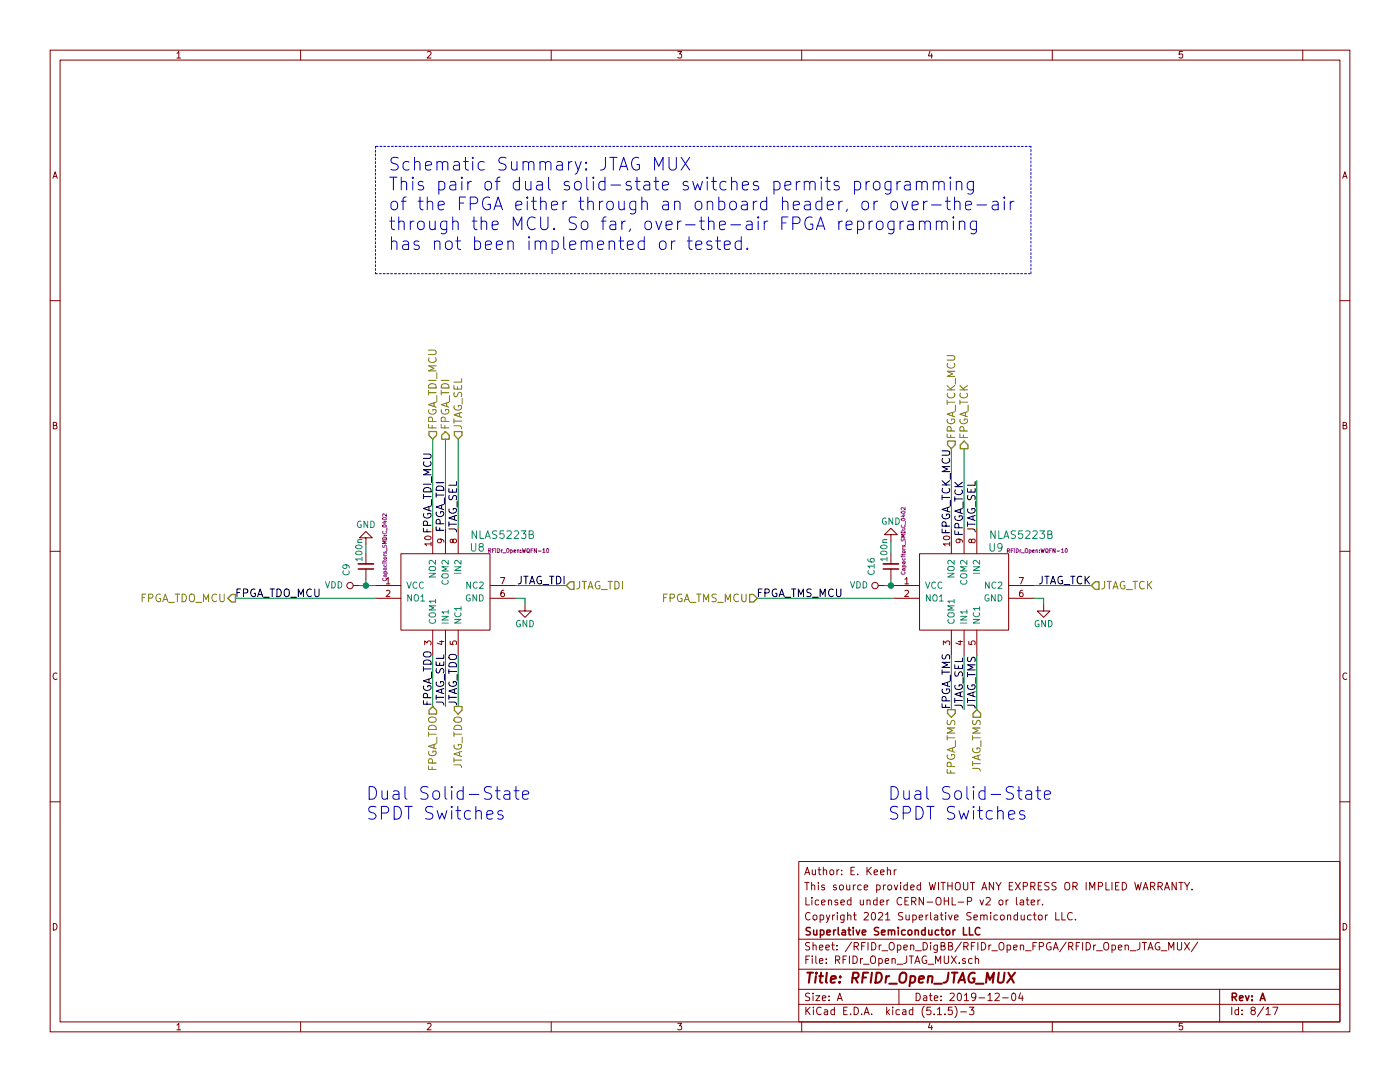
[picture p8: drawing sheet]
<svg xmlns="http://www.w3.org/2000/svg" width="279mm" height="216mm" viewBox="0 0 279 216" stroke-linecap="round" stroke-linejoin="round" font-family="sans-serif">
<g fill="none" stroke="#840000" stroke-width=".2">
<path d="M10 10h259.4v195.9h-259.4zM12 12h255.4v191.9h-255.4zM60 10v2M110 10v2M160 10v2M210 10v2M260 10v2M10 60h2M267.4 60h2M10 110h2M70.5 116.8h1.3M73 107.3h1.3l-1.3-1.3-1.2 1.3h1.2v1.3"/>
<path d="M73 110.5v2M73 113.5v2.1M74.9 116.8h5.1M74.9 119.4h5.1M80 110.5h17.8v15.2h-17.8zM86.4 105.4v5.1M88.9 105.4v5.1M91.4 105.4v5.1M97.8 116.8h5.1M97.8 119.4h5.1M175.3 116.8h1.2M177.8 106.7h1.3l-1.3-1.3-1.3 1.3h1.3v1.3"/>
<path d="M177.8 110.5v2M177.8 113.5v2.1M178.4 116.8h5.1M178.4 119.4h5.1M183.5 110.5h17.8v15.2h-17.8zM189.9 105.4v5.1M192.4 105.4v5.1M194.9 105.4v5.1M201.3 116.8h5.1M201.3 119.4h5.1M267.4 110h2M86.4 125.7v5.1"/>
<path d="M88.9 125.7v5.1M91.4 125.7v5.1M104.8 120.7v1.2h1.2l-1.2 1.3-1.3-1.3h1.3M189.9 125.7v5.1M192.4 125.7v5.1M194.9 125.7v5.1M208.3 120.7v1.2h1.2l-1.2 1.3-1.3-1.3h1.3M10 160h2M267.4 160h2M159.4 171.9h108v32h-108zM177.1 173.7l.2-.1h.4v.9M177.1 173.1v1.4"/>
<path d="M178.5 173.6v.9M178.9 173.6l-.4 .2M199.4 179.7l.2-.1 .5 .1v.7l-.3 .2-.4-.2zM200.8 179.6v1M201.2 179.6l-.4 .3M202.8 179.1v1.3l.3 .2M203.6 179.7h.6l.1 .9M204.3 179.9l-.5 .1-.2 .2 .2 .4 .5-.1M204.8 179.6h.6M205 179.1v1.3l.4 .2M207.1 179.6v1M207.6 179.6l-.5 .3"/>
<path d="M231.1 176.9l.7-.1 .2-.2-.1-.4-.2-.1h-.6v1.5M231.5 176.9l.5 .7M232.4 177.6l.5-1.5 .5 1.5M232.5 177.1h.7M234.7 176.1v1.5l-.8-1.5v1.5M235.3 176.1h.8M235.7 176.1v1.5M236.4 176.1l.5 .8 .5-.8M236.9 176.9v.7M237.9 177.4v.2M159.4 197.4h108M159.4 193.4h108"/>
<path d="M159.4 187.4h108M167.1 199.7l.5-1.5 .5 1.5M167.2 199.2h.8M179.4 197.4v3M194 191.3h-.4l-.3 .2 .1 .6 .2 .2 .4-.1M194.6 191.4l.1-.1a.37 .37 0 0 1 .6 .2v.8M194.6 190.8v1.5M198.6 198.3l.6-.1 .2 .4-.9 1.1h.9M200.1 199.1h1.1M202 198.3l.4-.1a.94 .94 0 0 1 0 1.5 .82 .82 0 0 1-.4-1.4zM203.7 198.1l-.4 1.1h.9M204 198.7v1"/>
<path d="M205.8 182.7l-.4-.1-.3 .3v.5l.3 .2 .4-.1M205.8 180.1l.7-.2-.1-.2-.4-.1-.2 .2v.7h.6M206.2 182.6h.6M206.4 182.1v1.3l.4 .2M207.3 182.7l.2-.1 .4 .1v.7l-.2 .2-.4-.2zM208.1 180.4v.2M208.6 182.6v1M209.1 182.6l-.5 .3M210.7 182.1v1.5h.7M211.9 182.1v1.5h.7M214 182.2a.71 .71 0 0 0-1 .5 .71 .71 0 0 0 .7 .9l.3-.2M214.6 183.4v.2"/>
<path d="M231.7 189.7h1.2M233.2 189.6v-1.5l.6 1 .5-1v1.5M235 188.1v1.2l.3 .3 .5-.2v-1.3M236.4 188.1l1 1.5M237.4 188.1l-1 1.5M239 188l-1.3 1.9M243.4 197.4v6.5M60 203.9v2M110 203.9v2M159.4 200.4h108M160 203.9v2M187.1 202.5h.8"/>
<path d="M188.6 202.3v.2M190 201h-.7l-.1 .7 .2-.2 .5 .1 .2 .2-.1 .5-.2 .2-.6-.2M190.6 200.8a1.71 1.71 0 0 1 0 2.2M191.7 201.9h1.2M193.4 201h1l-.5 .5 .4 .2v.6l-.2 .2-.7-.2M210 203.9v2M252.7 201.4l.4-.4v1.5M252.7 202.5h.8M254 201h1l-.6 1.5M260 203.9v2"/>
<circle cx="69.8" cy="116.8" r=".63"/>
<circle cx="174.6" cy="116.8" r=".63"/>
</g>
<path d="M201.2 194.1l1.1 2M202.6 194.1l-1.6 2" fill="none" stroke="#840000" stroke-width=".41"/>
<path d="M71.5 113.5h3M176.3 113.5h3M192.3 185.1v1.5h.7M193.5 185.1v1.5h.7M195.6 185.2a.71 .71 0 0 0-1 .5 .71 .71 0 0 0 .7 .9l.3-.2" fill="none" stroke="#840000" stroke-width=".3"/>
<path d="M76.4 115.4a.34 .34 0 0 0 .3 .5 .34 .34 0 0 0 .3-.5M77.1 102.5v.5l-.5-.5-.2 .2v.3M97.5 109.9l.4-.1v-.2l-.4-.1v.7M109.1 109.6l.1-.1a.38 .38 0 0 1 .3 .4 .38 .38 0 0 1-.3 .3zM179.9 114.1a.34 .34 0 0 0 .3 .5 .34 .34 0 0 0 .3-.5M180.6 101.3v.5l-.5-.5-.2 .1v.3M201 109.9l.4-.1v-.2l-.4-.1v.7M212.6 109.6l.2-.1a.38 .38 0 0 1 .2 .4 .38 .38 0 0 1-.3 .3z" fill="none" stroke="#840084" stroke-width=".2"/>
<path d="M71.5 112.5h3M176.3 112.5h3" fill="none" stroke="#840000" stroke-width=".33"/>
<path d="M74.9 29.2v25.4M205.7 29.2h-130.8M74.9 54.6h130.8M205.7 54.6v-25.4" fill="none" stroke="#0000c2" stroke-width=".2" stroke-dasharray=".4 .4"/>
<g fill="none" stroke="#008400" stroke-width=".2">
<path d="M86.4 87.6v17.8M88.9 87.6v17.8M91.4 87.6v17.8M189.9 89.5v15.9M192.4 89.5v15.9M194.9 95.9v9.5M47 119.4h27.9M71.8 116.8h3.1M73 108.6v1.9M73 115.6v1.2M102.9 119.4h1.9v1.3M102.9 116.8h10.1"/>
<path d="M151.1 119.4h27.3M176.5 116.8h1.9M177.8 108v2.5M177.8 115.6v1.2M206.4 119.4h1.9v1.3M206.4 116.8h11.4M86.4 130.8v10.2M88.9 130.8v10.2M91.4 130.8v10.2M189.9 130.8v10.8M192.4 130.8v10.8M194.9 130.8v10.8"/>
</g>
<g fill="none" stroke="#848400" stroke-width=".25">
<path d="M85.6 86.1h1.5v.8l-.7 .7-.8-.7zM88.9 86.1l.8 .8v.7h-1.6v-.7zM90.7 86.1h1.5v.8l-.8 .7-.7-.7zM189.1 88h1.5v.8l-.7 .7-.8-.7zM192.4 88l.8 .8v.7h-1.6v-.7zM46.2 118.6h.8v1.5h-.8l-.7-.7zM113.8 116.1h.8v1.5h-.8l-.8-.8zM149.6 118.6h.8l.7 .8-.7 .7h-.8zM218.6 116.1h.7v1.5h-.7l-.8-.8zM86.4 141l.7 .7v.8h-1.5v-.8zM90.7 141h1.5v.7l-.8 .8-.7-.8zM189.1 141.6h1.5v.8l-.7 .7-.8-.7z"/>
<path d="M194.9 141.6l.8 .8v.7h-1.5v-.7z"/>
</g>
<g fill="none" stroke="#0000c2" stroke-width=".2">
<path d="M130.6 33.9v-2.5l.9 1.8 .8-1.8v2.5M133.5 31.4v2.1l.5 .4h.5l.5-.4v-2.1M135.9 31.4l1.7 2.5M137.6 31.4l-1.7 2.5M170.5 36.3l.8-.1 .5 .5v.7l-.3 .4-.2 .1-.8-.1M170.5 36.2v2.5M172.8 36.2v1.7M173.6 36.2a.64 .64 0 0 0-.8 .5M174.4 36.4a.67 .67 0 0 1 .7-.2 .67 .67 0 0 1 .5 .5v.7a.68 .68 0 0 1-.6 .5 .68 .68 0 0 1-.7-.5zM177.8 36.2v2.1a.68 .68 0 0 1-1.1 .3M177.8 36.3l-.7-.1-.5 .5v.7l.2 .4 .3 .1 .7-.1M179 36.2v1.7"/>
<path d="M179.7 36.2a.64 .64 0 0 0-.7 .5M180.6 36.3l.2-.1 .8 .1 .1 1.6M181.7 36.8l-.9 .1a.5 .5 0 0 0-.3 .5 .5 .5 0 0 0 .3 .5l.9-.1M182.9 36.4a.66 .66 0 0 1 .9-.1l.2 .3v1.3M182.9 36.2v1.7M184 36.6l.3-.4 .6 .1 .2 .3v1.3M186.3 36.4a.63 .63 0 0 1 1.1 .2v1.3M186.3 36.2v1.7M187.4 36.6a.6 .6 0 0 1 .9-.3l.1 .3v1.3M189.1 39.3v2.2l.1 .2 .5 .2M189.7 35.4l-.2 .1 .2 .1 .1-.1-.1-.1v.2M189.7 36.2v1.7"/>
<path d="M190.5 39.3v2.6M190.9 36.4a.63 .63 0 0 1 1 .2v1.3M190.9 36.2v1.7M194.3 36.2v2.1a.71 .71 0 0 1-1.1 .3M194.3 36.3l-.8-.1-.5 .5v.7l.3 .4 .2 .1 .8-.1M200.4 39.3l-.1 .1 .1 .1 .1-.1-.1-.1v.2M137.2 48.1h.9M137.5 47.2v2.2l.1 .3 .5 .1M138.9 48.9l1.2-.2-.1-.5-.8-.1-.3 .3v1l.1 .3 .2 .1 .8-.1M142 48.2l-.6-.1-.4 .3 .1 .4 .9 .2 .1 .3-.1 .4-.2 .1-.8-.1M142.8 48.1h1M143.2 47.2v2.2l.1 .3 .5 .1"/>
<path d="M144.6 48.9l1.1-.2-.1-.5-.7-.1-.3 .3 .1 1.3 .2 .1 .7-.1M147.9 48.2l-.7-.1-.5 .5v.7l.3 .4 .2 .1 .7-.1M147.9 47.2v2.6M149.1 49.5l.2 .2-.2 .1-.1-.1 .1-.2v.3M173.5 44.1v1.7M174.2 44.1a.64 .64 0 0 0-.7 .5M175.1 44.2a.69 .69 0 0 1 1.1 .4v.7a.68 .68 0 0 1-.6 .5 .68 .68 0 0 1-.7-.5v-.7zM178.1 40.3a.67 .67 0 0 1 1 .3v.8a.68 .68 0 0 1-.6 .5 .68 .68 0 0 1-.7-.5v-.8zM178.4 44.1v2.1a.71 .71 0 0 1-1.1 .3M178.4 44.2l-.7-.1-.5 .5v.7l.2 .4 .3 .1 .7-.1M179.6 44.1v1.7M180 40.2l.6 1.7 .6-1.7"/>
<path d="M180.3 44.1a.64 .64 0 0 0-.7 .5M181.2 44.2l.2-.1 .8 .1 .1 1.6M182 41l1.2-.2-.1-.5-.7-.1-.4 .3v1l.2 .2 .2 .2 .7-.2M182.3 44.7l-.9 .2a.5 .5 0 0 0-.3 .4 .5 .5 0 0 0 .3 .5l.9-.1M183.5 44.4a.66 .66 0 0 1 1-.2l.1 .3v1.3M183.5 44.1v1.7M184.3 40.2v1.7M184.6 44.5l.1-.3a.6 .6 0 0 1 1 .3v1.3M185.1 40.2a.69 .69 0 0 0-.8 .4M185.9 40.9h1.9M186.9 44.4a.63 .63 0 0 1 1.1 .1v1.3M186.9 44.1v1.7"/>
<path d="M188 44.5l.3-.4 .6 .1 .2 .3v1.3M188.7 40.2h1M190.3 43.3l-.2 .1 .2 .1 .1-.1-.1-.1v.2M190.3 44.1v1.7M190.5 40.4a.66 .66 0 0 1 1-.1l.1 .2v1.4M191.5 44.4a.63 .63 0 0 1 1.1 .1v1.3M191.5 44.1v1.7M192.7 41l1.2-.2-.1-.5-.8-.1-.3 .3v1l.1 .2 .2 .2 .8-.2M194.9 44.1v2.1a.71 .71 0 0 1-1.1 .3M194.9 44.2l-.8-.1-.5 .5v.7l.3 .4 .2 .1 .8-.1M195 40.9h1.9M198.1 40.3l.3-.1 .7 .1 .1 .2v1.4"/>
<path d="M199.2 40.8l-.8 .1a.49 .49 0 0 0-.4 .5 .49 .49 0 0 0 .4 .5l.8-.2M200.4 40.2v1.7M201.6 40.2v1.7M202.4 40.2a.69 .69 0 0 0-.8 .4M98.9 157.8h.9M99.2 156.9v2.2l.1 .3 .5 .1M100.7 157.9l.2-.1 .7 .1 .2 .2v1.4M101.8 158.4l-.9 .1a.49 .49 0 0 0-.4 .5 .49 .49 0 0 0 .4 .5l.9-.1M102.6 157.8h1M103 156.9v2.2l.1 .3 .5 .1M104.3 158.6l1.2-.2-.1-.5-.8-.1-.3 .3v1l.1 .3 .2 .1 .8-.1M203 157.8h1"/>
<path d="M203.4 156.9v2.2l.1 .3 .5 .1M204.8 157.9l.3-.1 .7 .1 .1 .2v1.4M205.9 158.4l-.8 .1a.49 .49 0 0 0-.4 .5 .49 .49 0 0 0 .4 .5l.8-.1M206.7 157.8h1M207.1 156.9v2.2l.1 .3 .5 .1M208.4 158.6l1.3-.2-.2-.5-.7-.1-.4 .3v1l.2 .3 .2 .1 .7-.1M100.3 161.9l-.6-.2-.4 .4 .2 .4 .8 .2 .1 .3-.1 .3-.2 .1-.8-.1M204.4 161.9l-.6-.2-.3 .4 .1 .4 .8 .2 .2 .3-.2 .3-.2 .1-.7-.1"/>
</g>
<g fill="#008400" stroke="#008400" stroke-width=".25">
<circle cx="177.8" cy="116.8" r=".51"/>
<circle cx="73" cy="116.8" r=".51"/>
</g>
<g font-size="3.5" fill="#0000c2">
<text x="77.5" y="34.1">Schematic Summary: JTAG MUX</text>
<text x="77.5" y="38">This pair of dual solid-state switches permits programming</text>
<text x="77.5" y="42">of the FPGA either through an onboard header, or over-the-air</text>
<text x="77.5" y="45.9">through the MCU. So far, over-the-air FPGA reprogramming</text>
<text x="77.5" y="49.9">has not been implemented or tested.</text>
<text x="73" y="159.6">Dual Solid-State</text>
<text x="177.2" y="159.6">Dual Solid-State</text>
<text x="73" y="163.6">SPDT Switches</text>
<text x="177.2" y="163.6">SPDT Switches</text>
</g>
<text font-size="2.8" fill="#840000" x="160.4" y="196.2">Title: RFIDr_Open_JTAG_MUX</text>
<g font-size="2.1" fill="#848400">
<text x="87.1" y="85.9" transform="rotate(-90 87.1 85.9)">FPGA_TDI_MCU</text>
<text x="89.7" y="85.9" transform="rotate(-90 89.7 85.9)">FPGA_TDI</text>
<text x="92.2" y="85.9" transform="rotate(-90 92.2 85.9)">JTAG_SEL</text>
<text x="190.6" y="87.8" transform="rotate(-90 190.6 87.8)">FPGA_TCK_MCU</text>
<text x="193.2" y="87.8" transform="rotate(-90 193.2 87.8)">FPGA_TCK</text>
<text x="114.8" y="117.6">JTAG_TDI</text>
<text x="219.6" y="117.6">JTAG_TCK</text>
<text x="27.6" y="120.1">FPGA_TDO_MCU</text>
<text x="131.8" y="120.1">FPGA_TMS_MCU</text>
<text x="87.1" y="154.3" transform="rotate(-90 87.1 154.3)">FPGA_TDO</text>
<text x="92.2" y="154.1" transform="rotate(-90 92.2 154.1)">JTAG_TDO</text>
<text x="190.6" y="154.9" transform="rotate(-90 190.6 154.9)">FPGA_TMS</text>
<text x="195.7" y="154.7" transform="rotate(-90 195.7 154.7)">JTAG_TMS</text>
</g>
<g font-size="2.1">
<text x="86.1" y="106.7" transform="rotate(-90 86.1 106.7)">FPGA_TDI_MCU</text>
<text x="88.6" y="106.4" transform="rotate(-90 88.6 106.4)">FPGA_TDI</text>
<text x="91.2" y="106.9" transform="rotate(-90 91.2 106.9)">JTAG_SEL</text>
<text x="189.6" y="107" transform="rotate(-90 189.6 107)">FPGA_TCK_MCU</text>
<text x="192.2" y="107.3" transform="rotate(-90 192.2 107.3)">FPGA_TCK</text>
<text x="194.7" y="106.9" transform="rotate(-90 194.7 106.9)">JTAG_SEL</text>
<text x="46.6" y="119.1">FPGA_TDO_MCU</text>
<text x="102.8" y="116.6">JTAG_TDI</text>
<text x="150.7" y="119.1">FPGA_TMS_MCU</text>
<text x="206.6" y="116.6">JTAG_TCK</text>
<text x="86.1" y="141" transform="rotate(-90 86.1 141)">FPGA_TDO</text>
<text x="88.6" y="141" transform="rotate(-90 88.6 141)">JTAG_SEL</text>
<text x="91.2" y="141" transform="rotate(-90 91.2 141)">JTAG_TDO</text>
<text x="189.6" y="141.6" transform="rotate(-90 189.6 141.6)">FPGA_TMS</text>
<text x="192.2" y="141.6" transform="rotate(-90 192.2 141.6)">JTAG_SEL</text>
<text x="194.7" y="141.6" transform="rotate(-90 194.7 141.6)">JTAG_TMS</text>
</g>
<g font-size="2.1" fill="#008484">
<text x="94.3" y="107.5">NLAS5223B</text>
<text x="197.8" y="107.5">NLAS5223B</text>
<text x="93.9" y="110.1">U8</text>
<text x="197.4" y="110.1">U9</text>
</g>
<g font-size="2.1" fill="#840000">
<text x="160.4" y="177.6">This source provided WITHOUT ANY EXPRESS OR IMPLIED WARRANTY.</text>
<text x="160.4" y="174.6">Author: E. Keehr</text>
<text x="160.4" y="183.6">Copyright 2021 Superlative Semiconductor LLC.</text>
<text x="160.4" y="180.6">Licensed under CERN-OHL-P v2 or later.</text>
<text x="160.4" y="189.6">Sheet: /RFIDr_Open_DigBB/RFIDr_Open_FPGA/RFIDr_Open_JTAG_MUX/</text>
<text x="160.4" y="186.6">Superlative Semiconductor LLC</text>
<text x="160.4" y="192.3">File: RFIDr_Open_JTAG_MUX.sch</text>
<text x="160.4" y="202.5">KiCad E.D.A. kicad (5.1.5)-3</text>
<text x="160.4" y="199.7">Size: A</text>
<text x="182.4" y="199.7">Date: 2019-12-04</text>
<text x="245.4" y="199.7">Rev: A</text>
<text x="245.4" y="202.5">Id: 8/17</text>
</g>
<g font-size="1.8" fill="#840000">
<text x="35" y="11.6">1</text>
<text x="85" y="11.6">2</text>
<text x="135" y="11.6">3</text>
<text x="185" y="11.6">4</text>
<text x="235" y="11.6">5</text>
<text x="10.4" y="35.6">A</text>
<text x="267.8" y="35.6">A</text>
<text x="10.4" y="85.6">B</text>
<text x="267.8" y="85.6">B</text>
<text x="86.1" y="108.9" transform="rotate(-90 86.1 108.9)">10</text>
<text x="88.6" y="108.4" transform="rotate(-90 88.6 108.4)">9</text>
<text x="91.2" y="108.4" transform="rotate(-90 91.2 108.4)">8</text>
<text x="189.6" y="108.9" transform="rotate(-90 189.6 108.9)">10</text>
<text x="192.2" y="108.4" transform="rotate(-90 192.2 108.4)">9</text>
<text x="194.7" y="108.4" transform="rotate(-90 194.7 108.4)">8</text>
<text x="77" y="116.6">1</text>
<text x="77" y="119.1">2</text>
<text x="99.8" y="119.1">6</text>
<text x="99.8" y="116.6">7</text>
<text x="180.5" y="116.6">1</text>
<text x="180.5" y="119.1">2</text>
<text x="203.4" y="119.1">6</text>
<text x="203.4" y="116.6">7</text>
<text x="86.1" y="128.8" transform="rotate(-90 86.1 128.8)">3</text>
<text x="88.6" y="128.8" transform="rotate(-90 88.6 128.8)">4</text>
<text x="91.2" y="128.8" transform="rotate(-90 91.2 128.8)">5</text>
<text x="189.6" y="128.8" transform="rotate(-90 189.6 128.8)">3</text>
<text x="192.2" y="128.8" transform="rotate(-90 192.2 128.8)">4</text>
<text x="194.7" y="128.8" transform="rotate(-90 194.7 128.8)">5</text>
<text x="10.4" y="135.6">C</text>
<text x="267.8" y="135.6">C</text>
<text x="10.4" y="185.6">D</text>
<text x="267.8" y="185.6">D</text>
<text x="35" y="205.5">1</text>
<text x="85" y="205.5">2</text>
<text x="135" y="205.5">3</text>
<text x="185" y="205.5">4</text>
<text x="235" y="205.5">5</text>
</g>
<g font-size="1.8" fill="#008484">
<text x="71.1" y="105.3">GND</text>
<text x="175.8" y="104.7">GND</text>
<text x="72.3" y="111.8" transform="rotate(-90 72.3 111.8)">100n</text>
<text x="177.1" y="111.8" transform="rotate(-90 177.1 111.8)">100n</text>
<text x="64.8" y="117.4">VDD</text>
<text x="69.8" y="114.8" transform="rotate(-90 69.8 114.8)">C9</text>
<text x="81" y="117.5">VCC</text>
<text x="87" y="115.1" transform="rotate(-90 87 115.1)">NO2</text>
<text x="89.5" y="116.6" transform="rotate(-90 89.5 116.6)">COM2</text>
<text x="92.1" y="114.2" transform="rotate(-90 92.1 114.2)">IN2</text>
<text x="93.2" y="117.5">NC2</text>
<text x="169.6" y="117.4">VDD</text>
<text x="174.5" y="114.7" transform="rotate(-90 174.5 114.7)">C16</text>
<text x="184.5" y="117.5">VCC</text>
<text x="190.5" y="115.1" transform="rotate(-90 190.5 115.1)">NO2</text>
<text x="193" y="116.6" transform="rotate(-90 193 116.6)">COM2</text>
<text x="195.6" y="114.2" transform="rotate(-90 195.6 114.2)">IN2</text>
<text x="196.7" y="117.5">NC2</text>
<text x="81" y="120">NO1</text>
<text x="87" y="124.7" transform="rotate(-90 87 124.7)">COM1</text>
<text x="89.5" y="124.7" transform="rotate(-90 89.5 124.7)">IN1</text>
<text x="92.1" y="124.7" transform="rotate(-90 92.1 124.7)">NC1</text>
<text x="92.8" y="120">GND</text>
<text x="102.8" y="125.1">GND</text>
<text x="184.5" y="120">NO1</text>
<text x="190.5" y="124.7" transform="rotate(-90 190.5 124.7)">COM1</text>
<text x="193" y="124.7" transform="rotate(-90 193 124.7)">IN1</text>
<text x="195.6" y="124.7" transform="rotate(-90 195.6 124.7)">NC1</text>
<text x="196.3" y="120">GND</text>
<text x="206.3" y="125.1">GND</text>
</g>
<g font-size="1.1" fill="#840084">
<text x="97.8" y="110.3">RFIDr_Open:WQFN-10</text>
<text x="201.3" y="110.3">RFIDr_Open:WQFN-10</text>
<text x="77.2" y="115.5" transform="rotate(-90 77.2 115.5)">Capacitors_SMD:C_0402</text>
<text x="180.7" y="114.2" transform="rotate(-90 180.7 114.2)">Capacitors_SMD:C_0402</text>
</g>
</svg>
